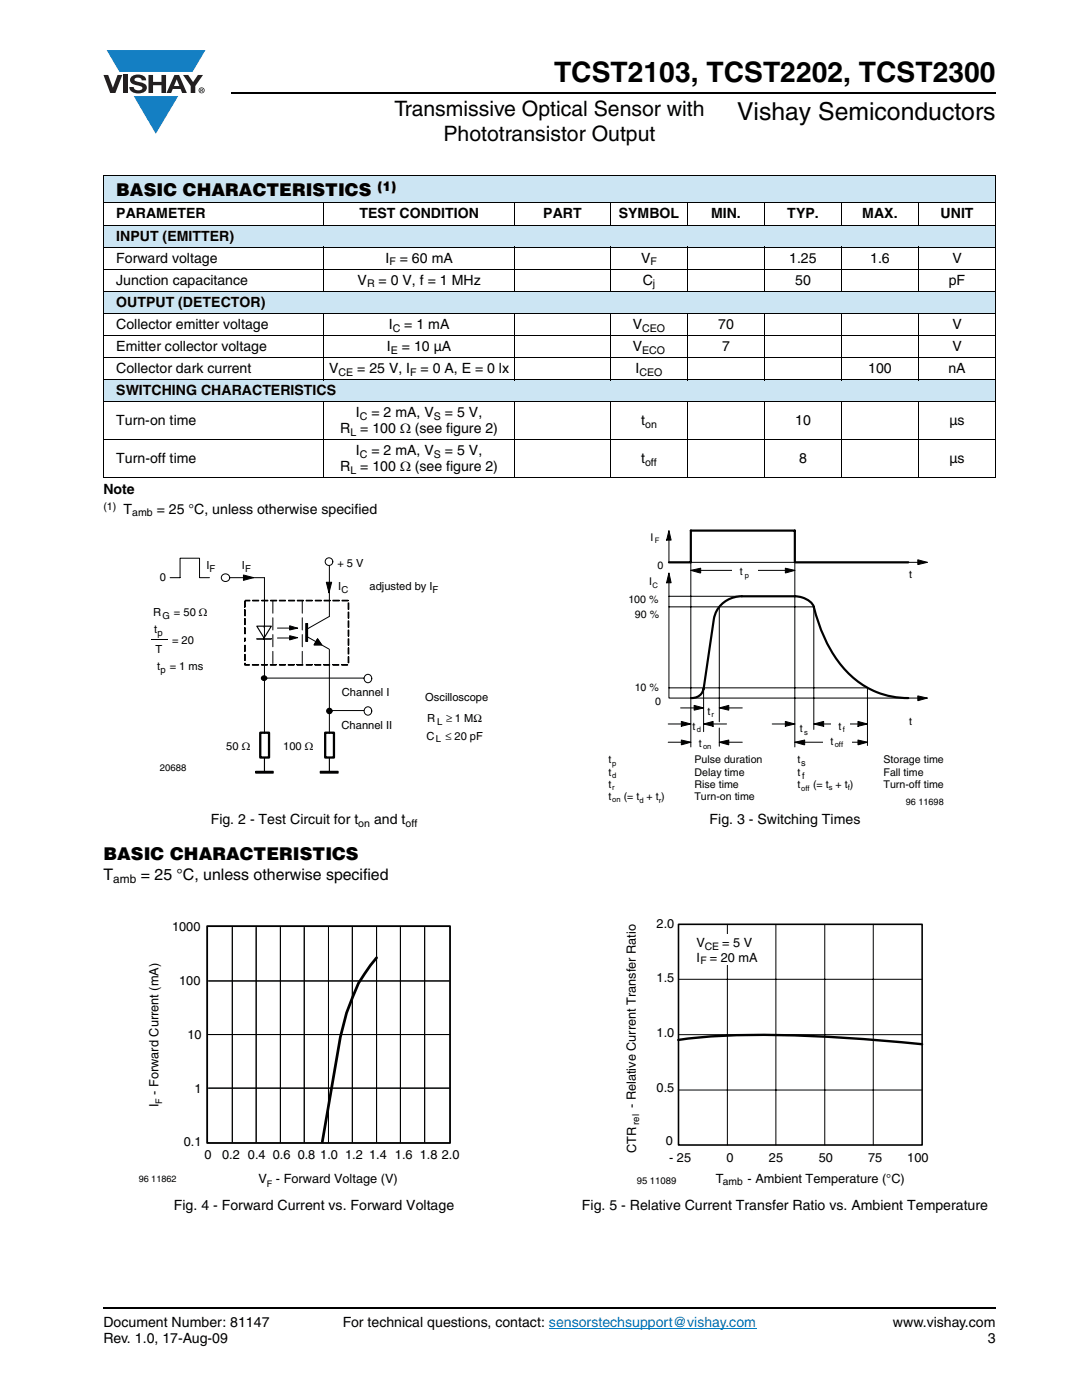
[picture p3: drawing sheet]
<svg xmlns="http://www.w3.org/2000/svg" width="216mm" height="279mm" viewBox="0 0 216 279" stroke-linecap="round" stroke-linejoin="round" font-family="sans-serif">
<g fill="#147fc3">
<path d="M21.3 10h19.7l-2.6 4.4h-3.8h-10.8z"/>
<path d="M26.7 19.2h8.9l-4.5 7.5z"/>
</g>
<g fill="#231f20">
<path d="M20.6 15h1l.9 2.5 1-2.5h.9l-1.4 3.6h-1z"/>
<path d="M24.6 15h.9v3.6h-.9z"/>
<path d="M26.3 15.3a2.1 2.1 0 0 1 2.8 .3l.1 .4h-.9a.79 .79 0 0 0-.7-.5 .79 .79 0 0 0-.8 .4l.3 .3 1 .2a1.08 1.08 0 0 1 1.2 1.1 1.08 1.08 0 0 1-1.1 1.1 1.73 1.73 0 0 1-2.4-1.2h.9a.96 .96 0 0 0 .8 .6 .96 .96 0 0 0 .9-.4 1.31 1.31 0 0 0-1.2-.6 1.03 1.03 0 0 1-1.1-.6 1.03 1.03 0 0 1 .2-1.1z"/>
<path d="M29.6 15h.9v1.3h1.7v-1.3h.9v3.6h-.9v-1.6h-1.7v1.6h-.9z"/>
<path d="M36.5 15h1.1l.9 1.4 1-1.4h1l-1.5 2.2v1.4h-.9v-1.4z"/>
<path d="M35.3 15.8l.5 1.4h-1.1zM34.8 15l-1.6 3.6h1l.3-.8h1.5l.3 .8h1l-1.6-3.6z"/>
<path d="M39.8 18a.46 .46 0 0 1 .9 0 .46 .46 0 0 1-.9 0zM39.6 18a.6 .6 0 0 0 1.2 0 .6 .6 0 0 0-1.2 0z"/>
<path d="M40.1 17.8h.2v.2h-.2zM40 17.7v.7h.1v-.3l.4 .3-.2-.3 .2-.2-.1-.2z"/>
</g>
<path d="M109.5 265.1h41.4" fill="none" stroke="#007ec4" stroke-width=".2"/>
<path d="M46.1 18.6h152.5M20.6 261h178" fill="none" stroke="#000" stroke-width=".36"/>
<g fill="#cce5f3">
<path d="M20.6 44.9h178v4.4h-178z"/>
<path d="M20.6 58.1h178v4.4h-178z"/>
<path d="M20.6 75.8h178v4.4h-178z"/>
<path d="M20.6 35h178v5.5h-178z"/>
</g>
<g fill="none" stroke="#000" stroke-width=".2">
<path d="M20.6 35h178.1M20.6 35.1v60.2M198.6 35.1v60.2M20.6 40.5h178.1M20.6 44.9h178.1M20.6 49.3h178.1M20.6 53.7h178.1M20.6 58.1h178.1M64.6 40.4v4.6M64.6 49.2v9M102.7 40.4v4.6M102.7 49.2v9"/>
<path d="M121.8 40.4v4.6M121.8 49.2v9M137.2 40.4v4.6M137.2 49.2v9M152.5 40.4v4.6M152.5 49.2v9M167.9 40.4v4.6M167.9 49.2v9M183.3 40.4v4.6M183.3 49.2v9M20.6 62.5h178.1M20.6 67h178.1"/>
<path d="M20.6 71.4h178.1M20.6 75.8h178.1M64.6 62.5v13.4M102.7 62.5v13.4M121.8 62.5v13.4M137.2 62.5v13.4M152.5 62.5v13.4M167.9 62.5v13.4M183.3 62.5v13.4M20.6 80.2h178.1M20.6 87.8h178.1M20.6 95.4h178.1"/>
<path d="M64.6 80.1v15.3M102.7 80.1v15.3M121.8 80.1v15.3M137.2 80.1v15.3M152.5 80.1v15.3M167.9 80.1v15.3M183.3 80.1v15.3"/>
</g>
<path d="M30.1 111.3h67.4v43.1h-67.4z" fill="#fff"/>
<g fill="#000">
<path d="M63.4 127.5l.8 1.2h-1.5z"/>
<path d="M65.1 116.2h1.1l-.6 2.1z" fill-rule="evenodd"/>
<path d="M57.8 124.9l1.6 .4-1.6 .4z" fill-rule="evenodd"/>
</g>
<path d="M65.1 116.2h1.1l-.6 2.1zM65.7 112.9v10.2M51.2 127.5l2.9 .1zM51.2 127.5h2.9M55.4 125.3h2.6M55.4 127.3h2.6M57.8 124.9l1.6 .4-1.6 .4zM61 124.4h.4v3.6h-.4zM61.1 126.9l4.5 2.6M63.4 127.5l.8 1.2h-1.5zM65.6 123.1l-4.5 2.6M65.7 129.6v16.8" fill="none" stroke="#000" stroke-width=".2"/>
<path d="M61.2 124.4v3.6" fill="none" stroke="#000" stroke-width=".38"/>
<path d="M51.2 125h2.9l-1.4 2.3z" fill="#fff"/>
<path d="M51.2 125h2.9l-1.4 2.3z" fill="none" stroke="#000" stroke-width=".23"/>
<path d="M52.7 125v.2" fill="none" stroke="#000" stroke-width=".2"/>
<path d="M51.2 127.5h2.9z" fill="#fff"/>
<g fill="none" stroke="#000" stroke-width=".2">
<path d="M45.1 115.3h7.7M48.6 114.8l2 .5-2 .5zM48.8 119.9h.2v1.3h-.2zM49 119.8h.9v.1h-.9zM50.4 119.8h1.2v.1h-1.2zM52.2 119.8h1.3v.1h-1.3zM54 119.8h1.2v.1h-1.2zM55.7 119.8h1.3v.1h-1.3zM57.6 119.8h1.2v.1h-1.2zM59.3 119.8h1.2v.1h-1.2zM61.1 119.8h1.2v.1h-1.2zM62.9 119.8h1.2v.1h-1.2z"/>
<path d="M64.7 119.8h1.2v.1h-1.2zM66.4 119.8h1.3v.1h-1.3zM68.2 119.8h1.3v.1h-1.3zM48.8 121.7h.2v1.2h-.2zM48.8 123.4h.2v1.3h-.2zM48.8 125.3h.2v1.2h-.2zM48.8 127.3h.2v.6h-.2zM48.8 128.8h.2v1.2h-.2zM48.8 130.6h.2v1.2h-.2zM48.8 132.4h.2v.3h.8h-1zM50.3 132.7h1.3zM51.2 127.5h2.9"/>
<path d="M52.2 132.7h1.2zM52.5 127.6h.1M52.8 135.3h19.8M53.9 132.7h1.2zM55.7 132.7h1.3zM57.5 132.7h1.2zM57.8 126.9l1.6 .4-1.6 .4zM59.2 132.7h1.3zM61.1 132.7h1.2zM62.8 132.7h1.2zM64.6 132.7h1.2zM66.4 132.7h1.2z"/>
<path d="M68.2 132.7h1.2zM69.5 131.1h.1v1.2h-.1zM69.5 129.3h.1v1.2h-.1zM69.5 127.5h.1v1.3h-.1zM69.5 125.7h.1v1.2h-.1zM69.5 123.9h.1v1.3h-.1zM69.5 122.1h.1v1.3h-.1zM69.5 120.3h.1v1.3h-.1zM51 153.9h3.5v.4h-3.5zM63.9 153.9h3.6v.4h-3.6zM65.7 141.8h6.9"/>
<circle cx="65.6" cy="112.1" r=".76"/>
<circle cx="73.4" cy="135.4" r=".8"/>
<circle cx="73.4" cy="141.9" r=".8"/>
</g>
<g fill="#000">
<path d="M49 119.8h.9v.1h-.9zM50.4 119.8h1.2v.1h-1.2zM52.2 119.8h1.3v.1h-1.3zM54 119.8h1.2v.1h-1.2zM55.7 119.8h1.3v.1h-1.3zM57.6 119.8h1.2v.1h-1.2zM59.3 119.8h1.2v.1h-1.2zM61.1 119.8h1.2v.1h-1.2zM62.9 119.8h1.2v.1h-1.2zM64.7 119.8h1.2v.1h-1.2zM66.4 119.8h1.3v.1h-1.3zM68.2 119.8h1.3v.1h-1.3z"/>
<path d="M48.8 119.9h.2v1.3h-.2zM48.8 121.7h.2v1.2h-.2zM48.8 123.4h.2v1.3h-.2zM48.8 125.3h.2v1.2h-.2zM48.8 127.3h.2v.6h-.2zM48.8 128.8h.2v1.2h-.2zM48.8 130.6h.2v1.2h-.2zM50.3 132.7h1.3zM52.2 132.7h1.2zM53.9 132.7h1.2zM55.7 132.7h1.3zM57.5 132.7h1.2z"/>
<path d="M59.2 132.7h1.3zM61.1 132.7h1.2zM62.8 132.7h1.2zM64.6 132.7h1.2zM66.4 132.7h1.2zM68.2 132.7h1.2zM69.5 131.1h.1v1.2h-.1zM69.5 129.3h.1v1.2h-.1zM69.5 127.5h.1v1.3h-.1zM69.5 125.7h.1v1.2h-.1zM69.5 123.9h.1v1.3h-.1zM69.5 122.1h.1v1.3h-.1z"/>
<path d="M69.5 120.3h.1v1.3h-.1z"/>
</g>
<g fill="#000">
<path d="M48.6 114.8l2 .5-2 .5z" fill-rule="evenodd"/>
<path d="M48.8 132.4h.2v.3h.8h-1z" fill-rule="evenodd"/>
<path d="M57.8 126.9l1.6 .4-1.6 .4z" fill-rule="evenodd"/>
<circle cx="52.7" cy="135.4" r=".49"/>
<circle cx="65.7" cy="141.9" r=".53"/>
</g>
<g fill="none" stroke="#000" stroke-width=".23">
<path d="M52.8 151.3v2.8M65.7 151.3v2.8"/>
<circle cx="52.7" cy="135.4" r=".49"/>
<circle cx="65.7" cy="141.9" r=".53"/>
</g>
<path d="M51.9 146.2h1.8v5h-1.8zM64.9 146.2h1.7v5h-1.7z" fill="none" stroke="#000" stroke-width=".46"/>
<path d="M51 154.1h3.5M63.9 154.1h3.6" fill="none" stroke="#000" stroke-width=".38"/>
<circle cx="45" cy="115.3" r=".8" fill="#fff"/>
<g fill="none" stroke="#000" stroke-width=".2">
<path d="M33.9 115.3h2v-3.9h3.9v3.9h2M52.8 115.3v31.1M133.5 106.8v5.4h51.5M133.5 115.5v23.8h51.5M133.5 119h14.5M137.8 113.8l2-.4v.9zM137.8 112.4v36.7M137.8 113.8h20.8M156.7 113.4l1.9 .4-1.9 .5zM158.6 112.5v36.6M30.1 127.6h3.4M133.5 121.1h28.9v24.5"/>
<path d="M133.5 137.3h39.6M140.4 137.5v8.5M143.5 121.1v22.9M173.1 137.5v11.3"/>
<circle cx="45" cy="115.3" r=".8"/>
</g>
<path d="M54.4 119.9v12.7M60.3 119.9v12.7" fill="none" stroke="#000" stroke-width=".2" stroke-dasharray="2.4 .9"/>
<path d="M133.5 112.2h4.3v-6.3h20.8v6.3h22.6M148 119a5.5 5.5 0 0 0-5.6 4.6l-2 13.9a2.3 2.3 0 0 1-2.4 1.8M148 119h10.6a4.2 4.2 0 0 1 3.8 2.1 27.1 27.1 0 0 0 8.1 14.4 16.5 16.5 0 0 0 10.7 3.8" fill="none" stroke="#000" stroke-width=".44"/>
<g fill="#000">
<path d="M137.8 113.8l2-.4v.9z" fill-rule="evenodd"/>
<path d="M156.7 113.4l1.9 .4-1.9 .5z" fill-rule="evenodd"/>
</g>
<path d="M146.1 113h5.1v2.9h-5.1z" fill="#fff"/>
<g fill="#000">
<path d="M133.5 105.9l.4 1.9h-.9z" fill-rule="evenodd"/>
<path d="M133.5 114.3l.4 2h-.9z" fill-rule="evenodd"/>
<path d="M183.1 111.7l1.9 .5-1.9 .5z" fill-rule="evenodd"/>
<path d="M183.1 138.9l1.9 .4-1.9 .5z" fill-rule="evenodd"/>
<path d="M136 144l1.8 .5-1.8 .5z" fill-rule="evenodd"/>
<path d="M136 147.7l1.8 .4-1.8 .5z" fill-rule="evenodd"/>
<path d="M138.5 140.8l1.9 .5-1.9 .4z" fill-rule="evenodd"/>
<path d="M140.4 144.5l1.9-.5v1z" fill-rule="evenodd"/>
<path d="M143.5 141.3l1.9-.5v.9z" fill-rule="evenodd"/>
<path d="M143.5 148.1l1.9-.4v.9z" fill-rule="evenodd"/>
<path d="M156.7 144l1.9 .5-1.9 .5z" fill-rule="evenodd"/>
<path d="M158.6 148.1l2-.4v.9z" fill-rule="evenodd"/>
<path d="M162.4 144.5l2-.5v1z" fill-rule="evenodd"/>
<path d="M171.2 147.7l1.9 .4-1.9 .5z" fill-rule="evenodd"/>
<path d="M171.2 144l1.9 .5-1.9 .5z" fill-rule="evenodd"/>
</g>
<g fill="none" stroke="#000" stroke-width=".2">
<path d="M133 107.8h.9l-.4-1.9-.5 1.9M133 116.3h.9l-.4-2-.5 2M183.1 111.7l1.9 .5-1.9 .5zM183.1 138.9l1.9 .4-1.9 .5zM133.3 144.5h4.5M133.3 148.1h4.5M135.8 141.3h4.6M136 147.7l1.8 .4-1.8 .5zM136 144.9l1.8-.4-1.8-.5v1M138.5 140.8l1.9 .5-1.9 .4zM140.4 144.5h4.6M142.3 144.9l-1.9-.4 1.9-.5v1"/>
<path d="M143.5 141.3l1.9-.5v.9zM143.5 148.1l1.9-.4v.9zM143.5 141.3h4.6M143.5 145.3v3.6M143.5 148.1h4.6M154.1 144.5h4.5M156.7 144.9l1.9-.4-1.9-.5v1M158.6 148.1l2-.4v.9zM158.6 148.1h14.5M162.4 144.5h10.7M164.4 144.9l-2-.4 2-.5v1M171.2 147.7l1.9 .4-1.9 .5z"/>
<path d="M171.2 144.9l1.9-.4-1.9-.5v1"/>
</g>
<g fill="#fff">
<path d="M165.9 143.8h3.6v2.9h-3.6z"/>
<path d="M164.3 146.5h5.7v2.9h-5.7z"/>
<path d="M27.7 183.6h64v53.9h-64z"/>
</g>
<path d="M41.6 195.8h48M46.4 185.1v42.8M51.1 185.1v42.8M55.9 185.1v42.8M60.7 185.1v42.8M65.5 185.1v42.8M70.3 185.1v42.8M75.1 185.1v42.8M79.9 185.1v42.8M84.7 185.1v42.8M41.6 217.2h48M41.6 206.5h48" fill="none" stroke="#000" stroke-width=".2"/>
<path d="M75.1 191.1l-1.2 1.6-2.4 3.5-2.3 5.9-1.3 4.8-3.6 21" fill="none" stroke="#000" stroke-width=".55"/>
<path d="M41.3 184.8h48.5v43.3h-48.5z" fill="none" stroke="#000" stroke-width=".36"/>
<path d="M124.7 183h60.6v54h-60.6z" fill="#fff"/>
<path d="M135.4 184.5h48.6v44h-48.6z" fill="none" stroke="#000" stroke-width=".32"/>
<path d="M135.4 195.4h48.6M145.1 184.5v44M154.8 184.5v44M164.6 184.5v44M174.2 184.5v44M135.4 217.5h48.6M135.4 206.5h48.6" fill="none" stroke="#000" stroke-width=".2"/>
<path d="M135.3 207.5a157.1 157.1 0 0 1 31.4-.5l17.3 1.4" fill="none" stroke="#000" stroke-width=".48"/>
<path d="M137.4 186.4h13.3v6.1h-13.3z" fill="#fff"/>
<text font-size="5.6" x="110.6" y="16.4">TCST2103, TCST2202, TCST2300</text>
<text font-size="4.9" x="147.1" y="24">Vishay Semiconductors</text>
<g font-size="4.2">
<text x="78.7" y="23.1">Transmissive Optical Sensor with</text>
<text x="88.5" y="28.1">Phototransistor Output</text>
</g>
<g font-size="3.5">
<text x="23.2" y="39.1">BASIC CHARACTERISTICS</text>
<text x="20.6" y="171.6">BASIC CHARACTERISTICS</text>
</g>
<g font-size="3.2">
<text x="20.6" y="175.6">T</text>
<text x="28.1" y="175.6">= 25 °C, unless otherwise specified</text>
</g>
<g font-size="2.8">
<text x="23.2" y="43.6">PARAMETER</text>
<text x="71.7" y="43.6">TEST CONDITION</text>
<text x="108.4" y="43.6">PART</text>
<text x="123.5" y="43.6">SYMBOL</text>
<text x="141.9" y="43.6">MIN.</text>
<text x="157.1" y="43.6">TYP.</text>
<text x="172.1" y="43.6">MAX.</text>
<text x="187.7" y="43.6">UNIT</text>
<text x="23.2" y="48">INPUT (EMITTER)</text>
<text x="23.2" y="52.4">Forward voltage</text>
<text x="76.9" y="52.4">I</text>
<text x="79.8" y="52.4">= 60 mA</text>
<text x="127.9" y="52.4">V</text>
<text x="157.5" y="52.4">1.25</text>
<text x="173.6" y="52.4">1.6</text>
<text x="190" y="52.4">V</text>
<text x="23.2" y="56.8">Junction capacitance</text>
<text x="71.3" y="56.8">V</text>
<text x="75.5" y="56.8">= 0 V, f = 1 MHz</text>
<text x="128.2" y="56.8">C</text>
<text x="158.7" y="56.8">50</text>
<text x="189.3" y="56.8">pF</text>
<text x="23.2" y="61.3">OUTPUT (DETECTOR)</text>
<text x="23.2" y="65.7">Collector emitter voltage</text>
<text x="77.6" y="65.7">I</text>
<text x="80.7" y="65.7">= 1 mA</text>
<text x="126.3" y="65.7">V</text>
<text x="143.3" y="65.7">70</text>
<text x="190" y="65.7">V</text>
<text x="23.2" y="70.1">Emitter collector voltage</text>
<text x="77.2" y="70.1">I</text>
<text x="80.2" y="70.1">= 10 µA</text>
<text x="126.3" y="70.1">V</text>
<text x="144.1" y="70.1">7</text>
<text x="190" y="70.1">V</text>
<text x="23.2" y="74.5">Collector dark current</text>
<text x="65.7" y="74.5">V</text>
<text x="71.3" y="74.5">= 25 V, I</text>
<text x="83.9" y="74.5">= 0 A, E = 0 lx</text>
<text x="126.8" y="74.5">I</text>
<text x="173.2" y="74.5">100</text>
<text x="189.3" y="74.5">nA</text>
<text x="23.2" y="78.9">SWITCHING CHARACTERISTICS</text>
<text x="71" y="83.3">I</text>
<text x="74.1" y="83.3">= 2 mA, V</text>
<text x="88.8" y="83.3">= 5 V,</text>
<text x="23.2" y="84.9">Turn-on time</text>
<text x="67.9" y="86.5">R = 100 Ω (see figure 2)</text>
<text x="127.9" y="84.9">t</text>
<text x="158.7" y="84.9">10</text>
<text x="189.4" y="84.9">µs</text>
<text x="23.2" y="92.5">Turn-off time</text>
<text x="67.9" y="94.1">R = 100 Ω (see figure 2)</text>
<text x="71" y="90.9">I</text>
<text x="74.1" y="90.9">= 2 mA, V</text>
<text x="88.8" y="90.9">= 5 V,</text>
<text x="127.9" y="92.5">t</text>
<text x="159.4" y="92.5">8</text>
<text x="189.4" y="92.5">µs</text>
<text x="20.6" y="98.7">Note</text>
<text x="24.6" y="102.5">T</text>
<text x="31.3" y="102.5">= 25 °C, unless otherwise specified</text>
<text x="42" y="164.5">Fig. 2 - Test Circuit for t</text>
<text x="74.6" y="164.5">and t</text>
<text x="141.6" y="164.5">Fig. 3 - Switching Times</text>
<text x="34.7" y="241.4">Fig. 4 - Forward Current vs. Forward Voltage</text>
<text x="116.1" y="241.4">Fig. 5 - Relative Current Transfer Ratio vs. Ambient Temperature</text>
<text x="20.6" y="264.9">Document Number: 81147</text>
<text x="20.6" y="268.1">Rev. 1.0, 17-Aug-09</text>
<text x="68.4" y="264.9">For technical questions, contact: sensorstechsupport@vishay.com</text>
<text x="178.2" y="264.9">www.vishay.com</text>
<text x="197.1" y="268.1">3</text>
</g>
<text font-size="2.6" x="75.3" y="38.1">(1)</text>
<g font-size="2.5">
<text x="34.3" y="185.8">1000</text>
<text x="131" y="185.2">2.0</text>
<text x="139" y="189">V</text>
<text x="139" y="191.9">I</text>
<text x="141.7" y="191.9">= 20 mA</text>
<text x="144.1" y="189">= 5 V</text>
<text x="35.8" y="196.7">100</text>
<text x="131" y="195.9">1.5</text>
<text x="37.4" y="207.4">10</text>
<text x="131" y="206.9">1.0</text>
<text x="31.6" y="221" transform="rotate(-90 31.6 221)">I</text>
<text x="31.6" y="218.5" transform="rotate(-90 31.6 218.5)">- Forward Current (mA)</text>
<text x="38.8" y="218.1">1</text>
<text x="126.9" y="221.2" transform="rotate(-90 126.9 221.2)">- Relative Current Transfer Ratio</text>
<text x="131" y="218">0.5</text>
<text x="36.7" y="228.7">0.1</text>
<text x="40.8" y="231.3">0</text>
<text x="44.3" y="231.3">0.2</text>
<text x="49.5" y="231.3">0.4</text>
<text x="54.4" y="231.3">0.6</text>
<text x="59.4" y="231.3">0.8</text>
<text x="63.9" y="231.4">1.0</text>
<text x="68.9" y="231.4">1.2</text>
<text x="73.7" y="231.4">1.4</text>
<text x="78.8" y="231.3">1.6</text>
<text x="83.8" y="231.4">1.8</text>
<text x="88.2" y="231.3">2.0</text>
<text x="127" y="230.1" transform="rotate(-90 127 230.1)">CTR</text>
<text x="132.8" y="228.6">0</text>
<text x="133.5" y="231.9">- 25</text>
<text x="145" y="232">0</text>
<text x="153.4" y="231.9">25</text>
<text x="163.4" y="231.9">50</text>
<text x="173.2" y="232">75</text>
<text x="181" y="231.8">100</text>
<text x="51.6" y="236.2">V</text>
<text x="55.1" y="236.2">- Forward Voltage (V)</text>
<text x="142.9" y="236.1">T</text>
<text x="149.2" y="236.1">- Ambient Temperature (°C)</text>
</g>
<text font-size="2.4" x="22.6" y="176.2">amb</text>
<g font-size="2.2">
<text x="41.2" y="113.6">I</text>
<text x="48.3" y="113.6">I</text>
<text x="67.3" y="113.2">+ 5 V</text>
<text x="31.9" y="116.1">0</text>
<text x="67.5" y="117.7">I</text>
<text x="73.7" y="117.7">adjusted by I</text>
<text x="30.6" y="123">R</text>
<text x="34.7" y="123">= 50 Ω</text>
<text x="30.7" y="126.3">t</text>
<text x="31.1" y="130.3">T</text>
<text x="34.3" y="128.5">= 20</text>
<text x="31.4" y="133.7">t</text>
<text x="33.9" y="133.7">= 1 ms</text>
<text x="68.2" y="139">Channel I</text>
<text x="84.9" y="139.9">Oscilloscope</text>
<text x="45.1" y="149.7">50 Ω</text>
<text x="56.5" y="149.7">100 Ω</text>
<text x="68.2" y="145.5">Channel II</text>
<text x="85.1" y="147.6">C</text>
<text x="85.2" y="144.2">R</text>
<text x="88.9" y="147.6">≤ 20 pF</text>
<text x="89" y="144.2">≥ 1 MΩ</text>
</g>
<g font-size="2.1">
<text x="77.7" y="52.9">F</text>
<text x="129.8" y="52.9">F</text>
<text x="73.2" y="57.3">R</text>
<text x="130.3" y="57.3">j</text>
<text x="78" y="70.6">E</text>
<text x="78.4" y="66.2">C</text>
<text x="128.1" y="66.2">CEO</text>
<text x="128.1" y="70.6">ECO</text>
<text x="67.6" y="75">CE</text>
<text x="81.9" y="75">F</text>
<text x="127.6" y="75">CEO</text>
<text x="71.8" y="83.8">C</text>
<text x="86.6" y="83.8">S</text>
<text x="69.9" y="87">L</text>
<text x="128.7" y="85.4">on</text>
<text x="69.9" y="94.6">L</text>
<text x="71.8" y="91.4">C</text>
<text x="86.6" y="91.4">S</text>
<text x="128.7" y="93">off</text>
<text x="20.6" y="101.7">(1)</text>
<text x="26.4" y="103">amb</text>
<text x="129.8" y="107.9">I</text>
<text x="131.2" y="113.5">0</text>
<text x="129.5" y="116.7">I</text>
<text x="147.6" y="114.8">t</text>
<text x="181.4" y="115.4">t</text>
<text x="125.4" y="120.3">100 %</text>
<text x="126.7" y="123.4">90 %</text>
<text x="126.6" y="137.9">10 %</text>
<text x="130.7" y="140.7">0</text>
<text x="141.2" y="142.7">t</text>
<text x="138.2" y="145.7">t</text>
<text x="139.4" y="149">t</text>
<text x="159.6" y="146.2">t</text>
<text x="165.7" y="148.7">t</text>
<text x="167.3" y="145.7">t</text>
<text x="181.4" y="144.7">t</text>
<text x="121.4" y="152.4">t</text>
<text x="121.4" y="154.8">t</text>
<text x="138.6" y="152.4">Pulse duration</text>
<text x="138.6" y="154.8">Delay time</text>
<text x="159.1" y="152.4">t</text>
<text x="159.1" y="154.8">t</text>
<text x="176.3" y="152.4">Storage time</text>
<text x="176.3" y="154.8">Fall time</text>
<text x="121.4" y="157.2">t</text>
<text x="121.4" y="159.7">t</text>
<text x="124.5" y="159.7">(= t + t )</text>
<text x="138.6" y="157.2">Rise time</text>
<text x="138.6" y="159.7">Turn-on time</text>
<text x="159.1" y="157.2">t</text>
<text x="162.2" y="157.2">(= t + t )</text>
<text x="176.3" y="157.2">Turn-off time</text>
<text x="71.5" y="165">on</text>
<text x="80.9" y="165">off</text>
<text x="140.6" y="189.6">CE</text>
<text x="139.8" y="192.4">F</text>
<text x="144.2" y="236.6">amb</text>
</g>
<g font-size="1.9">
<text x="41.8" y="114.2">F</text>
<text x="48.9" y="114.2">F</text>
<text x="68.2" y="118.3">C</text>
<text x="86.3" y="118.3">F</text>
<text x="32.4" y="123.5">G</text>
<text x="31.4" y="126.9">p</text>
<text x="32" y="134.3">p</text>
<text x="87" y="148.1">L</text>
<text x="87.2" y="144.7">L</text>
<text x="31.9" y="153.8">20688</text>
<text x="127.5" y="224.5" transform="rotate(-90 127.5 224.5)">rel</text>
<text x="127" y="236.2">95 11089</text>
</g>
<g font-size="1.8">
<text x="159.9" y="153">s</text>
<text x="160" y="155.4">f</text>
<text x="180.7" y="160.7">96 11698</text>
<text x="32.3" y="220.3" transform="rotate(-90 32.3 220.3)">F</text>
<text x="27.7" y="235.8">96 11862</text>
<text x="53.3" y="236.9">F</text>
</g>
<g font-size="1.5">
<text x="130.6" y="108.4">F</text>
<text x="130.2" y="117.3">C</text>
<text x="148.6" y="115.3">p</text>
<text x="142" y="143.1">r</text>
<text x="139" y="146.2">d</text>
<text x="140.3" y="149.4">on</text>
<text x="160.4" y="146.6">s</text>
<text x="166.6" y="149.1">off</text>
<text x="168.2" y="146.1">f</text>
<text x="122.1" y="152.8">p</text>
<text x="122.1" y="155.3">d</text>
<text x="122.1" y="157.7">r</text>
<text x="122.1" y="160.1">on</text>
<text x="127.6" y="160.2">d</text>
<text x="131.4" y="160.2">r</text>
<text x="159.9" y="157.8">off</text>
<text x="165.4" y="157.7">s</text>
<text x="169.1" y="157.7">f</text>
</g>
</svg>
